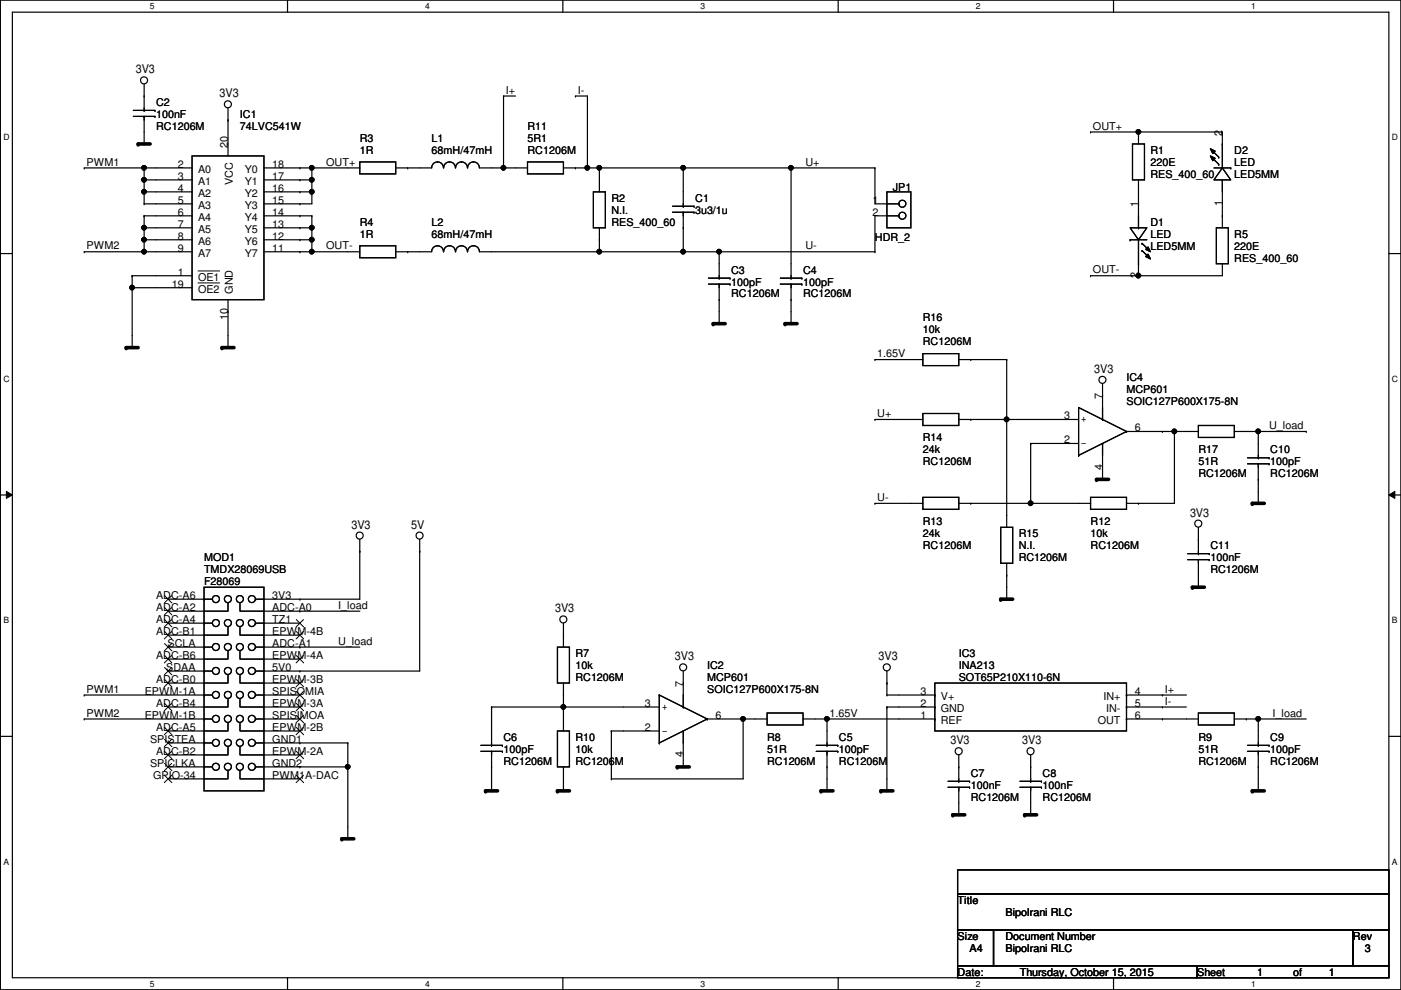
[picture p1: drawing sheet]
<svg xmlns="http://www.w3.org/2000/svg" width="297mm" height="210mm" viewBox="0 0 297 210" stroke-linecap="round" stroke-linejoin="round" font-family="sans-serif">
<path d="M.1 0h296.9v209.8h-296.9zM2.6 2.6h291.9v204.7h-291.9z" fill="none" stroke="#000" stroke-width=".25"/>
<g fill="#fff">
<path d="M31.8 .3h1v2h-1z"/>
<path d="M31.8 207.6h1v1.9h-1z"/>
</g>
<path d="M61 0v2.6M61 207.3v2.5" fill="none" stroke="#000" stroke-width=".25"/>
<g fill="#fff">
<path d="M90.1 .3h1v2h-1z"/>
<path d="M90.1 207.6h1v1.9h-1z"/>
</g>
<path d="M119.3 0v2.6M119.3 207.3v2.5" fill="none" stroke="#000" stroke-width=".25"/>
<g fill="#fff">
<path d="M148.5 .3h1v2h-1z"/>
<path d="M148.5 207.6h1v1.9h-1z"/>
</g>
<path d="M177.7 0v2.6M177.7 207.3v2.5" fill="none" stroke="#000" stroke-width=".25"/>
<g fill="#fff">
<path d="M206.9 .3h1v2h-1z"/>
<path d="M206.9 207.6h1v1.9h-1z"/>
</g>
<path d="M236.1 0v2.6M236.1 207.3v2.5" fill="none" stroke="#000" stroke-width=".25"/>
<g fill="#fff">
<path d="M265.3 .3h.9v2h-.9z"/>
<path d="M265.3 207.6h.9v1.9h-.9z"/>
<path d="M.7 28.2h1.3v1.9h-1.3z"/>
<path d="M295.1 28.2h1.3v1.9h-1.3z"/>
<path d="M.7 79.3h1.3v2h-1.3z"/>
<path d="M295.1 79.3h1.3v2h-1.3z"/>
</g>
<path d="M.1 53.8h2.5M294.5 53.8h2.5" fill="none" stroke="#000" stroke-width=".25"/>
<g fill="#fff">
<path d="M.7 130.5h1.2v2h-1.2z"/>
<path d="M295.1 130.5h1.2v2h-1.2z"/>
</g>
<path d="M.1 104.9h2.5M294.5 104.9h2.5" fill="none" stroke="#000" stroke-width=".25"/>
<path d="M1.4 104.2l1.2 .7-1.2 .8zM294.5 104.9l1.2-.7v1.5z" fill="#000"/>
<path d="M1.4 104.2l1.2 .7-1.2 .8zM294.5 104.9l1.2-.7v1.5z" fill="none" stroke="#000" stroke-width=".21"/>
<g fill="#fff">
<path d="M.7 181.7h1.2v2h-1.2z"/>
<path d="M295.1 181.7h1.2v2h-1.2z"/>
</g>
<g fill="none" stroke="#000" stroke-width=".25">
<path d="M30.6 17.8v5.6M17.9 35.6h.1M17.9 35.6h22.8M28.3 24.7h4.5M28.3 23.4h4.5M30.6 35.6h.1M30.6 38.1h.1M30.6 30.5h.1M30.6 20.4h.1M30.6 23.4h.1M30.6 24.7h.1M30.6 38.1h10.1"/>
<path d="M30.6 24.7v5.8M30.6 35.6v7.6M32.8 24.7h.1M32.8 23.4h.1M40.7 33.1h15.3v30.4h-15.3zM48.3 25.4h.1M48.3 22.9v10.2M56 35.6h20.3M56 38.1h10.1M63.6 35.6h.1M63.6 38.1h.1M66.1 35.6h.1"/>
<path d="M66.1 38.1h.1M66.1 35.6v7.6h-10.1M76.3 34.3h7.6v2.6h-7.6zM83.9 35.6h7.6a1.25 1.25 0 0 1 1.3-1.3 1.25 1.25 0 0 1 1.2 1.3M86.4 35.6h.1M94.1 35.6a1.25 1.25 0 0 1 1.2-1.3 1.25 1.25 0 0 1 1.3 1.3M96.6 35.6a1.25 1.25 0 0 1 1.3-1.3 1.25 1.25 0 0 1 1.2 1.3 1.27 1.27 0 0 1 1.3-1.3 1.27 1.27 0 0 1 1.2 1.3h10.2M106.8 35.6h.1M106.8 20.4h.1M106.8 20.4h2.5M106.8 20.4v15.2M111.8 34.3h7.7v2.6h-7.7z"/>
<path d="M119.5 35.6h66M122 20.4h.1M122 35.6h.1M122 20.4h2.5v15.2M124.5 35.6h.1M127.1 35.6h.1M127.1 35.6v5.1M144.9 35.6h.1M144.9 35.6v8.1M167.7 35.6h.1M167.7 35.6v23.4M185.5 35.6h.1"/>
<path d="M185.5 35.6v7.6h5.1M231.2 28h.1M231.2 28h28v7.6M240.1 30.5h2.6v7.6h-2.6zM241.4 28h.1M241.4 28v2.5M241.4 38.1v10.2M256.6 31.5l1 .5-.5 .6zM256.6 33.1l1 .5-.5 .5zM256.9 33.3l1.5 1.5M256.9 31.8l1.5 1.5M257.4 35.6h3.5"/>
<path d="M258.4 34.8h.1M258.4 33.3h.1M259.2 35.6l1.7 2.5h-3.5zM259.2 38.1h.1M259.2 30.5h.1M259.2 38.1v10.2M260.9 35.6h.1M17.9 53.4h.1M17.9 53.4h22.8M28 58.5h.1M28 58.5v15.2M28 58.5h12.7"/>
<path d="M30.6 40.7h.1M30.6 48.3h.1M30.6 53.4h.1M30.6 50.8h.1M30.6 43.2h.1M30.6 45.8h.1M30.6 50.8h10.1M30.6 45.8v7.6M30.6 40.7h10.1M30.6 48.3h10.1M30.6 43.2h10.1M30.6 45.8h10.1"/>
<path d="M56 53.4h20.3M56 50.8h10.1M56 40.7h10.1M56 48.3h10.1M56 45.8h10.1M63.6 53.4h.1M63.6 50.8h.1M63.6 48.3h.1M63.6 40.7h.1M63.6 43.2h.1M63.6 45.8h.1M66.1 45.8h.1"/>
<path d="M66.1 40.7h.1M66.1 50.8h.1M66.1 48.3h.1M66.1 53.4h.1M66.1 45.8v7.6M76.3 52.1h7.6v2.6h-7.6zM83.9 53.4h7.6a1.25 1.25 0 0 1 1.3-1.3 1.25 1.25 0 0 1 1.2 1.3M86.4 53.4h.1M94.1 53.4a1.25 1.25 0 0 1 1.2-1.3 1.25 1.25 0 0 1 1.3 1.3M96.6 53.4a1.25 1.25 0 0 1 1.3-1.3 1.25 1.25 0 0 1 1.2 1.3 1.27 1.27 0 0 1 1.3-1.3 1.27 1.27 0 0 1 1.2 1.3h83.9M125.8 40.7h2.6v7.6h-2.6zM127.1 53.4h.1"/>
<path d="M127.1 50.8h.1M127.1 48.3v5.1M142.6 45h4.5M142.6 43.7h4.5M144.9 48.3h.1M144.9 53.4h.1M144.9 43.7h.1M144.9 45h.1M144.9 45v8.4M147.1 45h.1M147.1 43.7h.1M150.2 59h4.6"/>
<path d="M152.5 53.4h.1M152.5 59h.1M152.5 53.4v5.6M154.8 59h.1M165.4 59h4.6M167.7 59h.1M170 59h.1M185.5 53.4h.1M188 40.7h5.1v7.6h-5.1zM190.6 43.2h.1M190.6 45.8h.1M190.6 45.8h-5.1v7.6"/>
<path d="M231.2 58.5h.1M239.6 48.3h3.6l-1.8 2.5zM239.6 50.8h.1M239.6 50.8h3.6M241.4 43.2h.1M241.4 58.5h.1M241.4 48.3h.1M241.4 55.9h.1M241.4 50.8v7.7M242.1 51.6h.1M242.1 53.1h.1M242.1 51.6l1.6 1.5"/>
<path d="M242.1 53.1l1.6 1.6M243.4 53.9l.5 1-1-.5zM243.4 52.4l.5 1-1-.5zM257.9 48.3h2.5v7.6h-2.5zM259.2 45.8h.1M259.2 55.9v2.6h-28M28 61h.1M28 73.7h.1M28 61h12.7M48.3 66.1h.1M48.3 73.7h.1M48.3 63.5v10.2"/>
<path d="M150.2 60.2h4.6M152.5 63.5h.1M152.5 68.6h.1M152.5 60.2h.1M152.5 60.2v8.4M154.8 60.2h.1M165.4 60.2h4.6M167.7 63.5h.1M167.7 68.6h.1M167.7 60.2h.1M167.7 60.2v8.4M170 60.2h.1"/>
<path d="M185.5 76.2h.1M185.5 76.2h10.2M195.7 75h7.6v2.5h-7.6zM203.3 76.2h10.1M205.8 76.2h.1M213.4 76.2h.1M213.4 76.2v35.6M185.5 88.9h.1M185.5 88.9h10.2M195.7 87.7h7.6v2.5h-7.6zM203.3 88.9h25.4M205.8 88.9h.1"/>
<path d="M213.4 88.9h.1M218.5 94h.1M218.5 94h10.2M218.5 94v12.7M228.7 96.6h.1M228.7 86.4h.1M228.7 86.4v10.2M228.7 86.4l10.1 5.1M233.8 83.9h.1M233.8 88.9h.1M233.8 94h.1M233.8 81.3v7.6"/>
<path d="M233.8 94v7.6M238.8 91.5h.1M238.8 91.5h15.3M238.8 91.5l-10.1 5.1M246.5 91.5h.1M249 91.5h.1M249 91.5v15.2h-10.2M254.1 90.2h7.6v2.6h-7.6zM261.7 91.5h15.2M264.5 98.3h4.6M264.5 97.1h4.6M266.8 91.5h.1"/>
<path d="M266.8 97.1h.1M266.8 98.3h.1M266.8 91.5v5.6M266.8 98.3v8.4M269.1 98.3h.1M269.1 97.1h.1M276.9 91.5h.1M76.3 116.9h.1M76.3 114.3v12.7h-22.1M89 116.9h.1M89 114.3v28h-34.8M185.5 106.7h.1"/>
<path d="M185.5 106.7h10.2M195.7 105.5h7.6v2.5h-7.6zM203.3 106.7h27.9M205.8 106.7h.1M212.2 111.8h2.5v7.6h-2.5zM213.4 119.4v7.6M218.5 106.7h.1M231.2 105.5h7.6v2.5h-7.6zM233.8 101.6h.1M241.4 106.7h.1M251.8 118.7h4.6M251.8 117.4h4.6"/>
<path d="M254.1 114.3h.1M254.1 117.4h.1M254.1 118.7h.1M254.1 111.8v5.6M254.1 118.7v5.8M256.4 118.7h.1M256.4 117.4h.1M266.8 101.6h.1M266.8 106.7h.1M35.6 127h9.4M35.6 137.2h9.4M35.6 132.1h9.4"/>
<path d="M43.3 124.5h12.7v43.2h-12.7zM43.3 137.2h.1M43.3 132.1h.1M43.3 127h.1M48.3 138v1.7h-12.7M48.3 132.9v1.8h-12.7M48.3 127.8v1.8h-12.7M50.9 138v1.7h12.7M50.9 132.9v1.8h12.7M50.9 127.8v1.8h25.4M54.2 137.2h.1M54.2 132.1h.1"/>
<path d="M54.2 127h.1M54.2 137.2h22.1M54.2 132.1h9.4M63.6 127h.1M63.6 137.2h.1M63.6 129.6h.1M118.2 137.2h2.5v7.6h-2.5zM119.5 134.7h.1M119.5 132.1v5.1M213.4 122h.1M213.4 127h.1M254.1 124.5h.1"/>
<path d="M.1 156.1h2.5M17.9 152.4h.1M17.9 147.4h.1M17.9 152.4h27.1M17.9 147.4h27.1M35.6 157.5h9.4M35.6 142.3h9.4M43.3 157.5h.1M43.3 152.4h.1M43.3 147.4h.1M43.3 142.3h.1M48.3 158.3v1.8h-12.7"/>
<path d="M48.3 153.2v1.8h-12.7M48.3 148.1v1.8h-12.7M48.3 143v1.8h-12.7M50.9 158.3v1.8h12.7M50.9 153.2v1.8h12.7M50.9 148.1v1.8h12.7M50.9 143v1.8h12.7M54.2 157.5h.1M54.2 152.4h.1M54.2 147.4h.1M54.2 142.3h.1M54.2 152.4h9.4"/>
<path d="M54.2 157.5h19.5M54.2 147.4h9.4M63.6 157.5h.1M63.6 142.3h.1M73.7 157.5h.1M73.7 157.5v20.3M101.9 159.3h4.6M101.9 158h4.6M104.2 149.9h.1M104.2 158h.1M104.2 159.3h.1M104.2 149.9h35.6"/>
<path d="M104.2 149.9v8.1M104.2 159.3v8.4M106.5 159.3h.1M106.5 158h.1M118.2 155h2.5v7.6h-2.5zM119.5 149.9h.1M119.5 147.4h.1M119.5 144.8v10.2M129.6 155h.1M129.6 155h10.2M129.6 155v10.1M139.8 157.5h.1"/>
<path d="M139.8 147.4h.1M139.8 147.4v10.1M139.8 147.4l10.1 5M144.9 144.8h.1M144.9 149.9h.1M144.9 155h.1M144.9 142.3v7.6M144.9 155v7.6M149.9 152.4h.1M149.9 152.4h12.7M149.9 152.4l-10.1 5.1M157.6 152.4h.1"/>
<path d="M157.6 152.4v12.7h-28M162.6 151.2h7.7v2.5h-7.7zM170.3 152.4h27.9M173.1 159.3h4.5M173.1 158h4.5M175.3 152.4h.1M175.3 158h.1M175.3 159.3h.1M175.3 152.4v5.6M175.3 159.3v8.4M177.6 159.3h.1M177.6 158h.1"/>
<path d="M188 147.4h.1M188 144.8h.1M188 149.9h.1M188 149.9h10.2M188 147.4h10.2M188 142.3v5.1M188 149.9v17.8M198.2 144.8h40.6v10.2h-40.6zM198.2 152.4h.1M198.2 149.9h.1M198.2 147.4h.1M238.8 147.4h.1"/>
<path d="M238.8 149.9h.1M238.8 152.4h.1M238.8 152.4h15.3M238.8 149.9h12.7M238.8 147.4h12.7M246.5 149.9h.1M246.5 147.4h.1M246.5 152.4h.1M254.1 151.2h7.6v2.5h-7.6zM261.7 152.4h15.2M264.2 152.4h.1M264.5 159.3h4.6"/>
<path d="M264.5 158h4.6M266.8 152.4h.1M266.8 158h.1M266.8 159.3h.1M266.8 152.4v5.6M266.8 159.3v8.4M269.1 159.3h.1M269.1 158h.1M294.5 156.1h2.5M35.6 162.6h9.4M43.3 162.6h.1M48.3 163.4v1.7h-12.7"/>
<path d="M50.9 163.4v1.7h12.7M54.2 162.6h.1M54.2 162.6h19.5M63.6 162.6h.1M73.7 162.6h.1M73.7 177.8h.1M104.2 162.6h.1M104.2 167.7h.1M119.5 167.7h.1M119.5 162.6v5.1M129.6 165.1h.1M144.9 162.6h.1"/>
<path d="M175.3 162.6h.1M175.3 167.7h.1M188 167.7h.1M201 166.9h4.6M201 165.7h4.6M203.3 172.8h.1M203.3 162.6h.1M203.3 165.7h.1M203.3 166.9h.1M203.3 160.1v5.6M203.3 166.9v5.9M205.6 166.9h.1"/>
<path d="M205.6 165.7h.1M216.2 166.9h4.6M216.2 165.7h4.6M218.5 172.8h.1M218.5 162.6h.1M218.5 165.7h.1M218.5 166.9h.1M218.5 160.1v5.6M218.5 166.9v5.9M220.8 166.9h.1M220.8 165.7h.1M266.8 162.6h.1"/>
<path d="M266.8 167.7h.1M203 184.4h91.5v5.1h-91.5zM203 189.5h91.5v7.6h-91.5zM203 197.1h7.6v7.7h-7.6zM210.6 197.1h76.2v7.7h-76.2zM286.8 197.1h7.7v7.7h-7.7zM203 204.8h50.8v2.5h-50.8zM253.8 204.8h40.7v2.5h-40.7z"/>
<circle cx="30.5" cy="17" r=".75"/>
<circle cx="30.5" cy="35.6" r=".49"/>
<circle cx="30.5" cy="38.1" r=".49"/>
<circle cx="48.3" cy="22.1" r=".75"/>
<circle cx="66.1" cy="35.6" r=".49"/>
<circle cx="66.1" cy="38.1" r=".49"/>
<circle cx="106.7" cy="35.6" r=".49"/>
<circle cx="124.5" cy="35.6" r=".49"/>
<circle cx="127.1" cy="35.6" r=".49"/>
<circle cx="144.8" cy="35.6" r=".49"/>
<circle cx="167.7" cy="35.6" r=".49"/>
<circle cx="241.4" cy="28" r=".49"/>
<circle cx="30.5" cy="40.7" r=".49"/>
<circle cx="30.5" cy="53.4" r=".49"/>
<circle cx="30.5" cy="50.8" r=".49"/>
<circle cx="30.5" cy="48.3" r=".49"/>
<circle cx="66.1" cy="50.8" r=".49"/>
<circle cx="66.1" cy="40.7" r=".49"/>
<circle cx="66.1" cy="53.4" r=".49"/>
<circle cx="66.1" cy="48.3" r=".49"/>
<circle cx="127.1" cy="53.4" r=".49"/>
<circle cx="144.8" cy="53.4" r=".49"/>
<circle cx="152.5" cy="53.4" r=".49"/>
<circle cx="191.3" cy="45.7" r=".75"/>
<circle cx="191.3" cy="43.2" r=".75"/>
<circle cx="241.4" cy="58.4" r=".49"/>
<circle cx="28" cy="61" r=".49"/>
<circle cx="213.4" cy="88.9" r=".49"/>
<circle cx="233.7" cy="80.5" r=".75"/>
<circle cx="249" cy="91.5" r=".49"/>
<circle cx="266.8" cy="91.5" r=".49"/>
<circle cx="76.3" cy="113.6" r=".75"/>
<circle cx="89" cy="113.6" r=".75"/>
<circle cx="218.5" cy="106.7" r=".49"/>
<circle cx="254.1" cy="111" r=".75"/>
<circle cx="45.8" cy="132.1" r=".75"/>
<circle cx="45.8" cy="137.2" r=".75"/>
<circle cx="45.8" cy="127" r=".75"/>
<circle cx="48.3" cy="132.1" r=".75"/>
<circle cx="48.3" cy="127" r=".75"/>
<circle cx="48.3" cy="137.2" r=".75"/>
<circle cx="50.9" cy="137.2" r=".75"/>
<circle cx="50.9" cy="132.1" r=".75"/>
<circle cx="50.9" cy="127" r=".75"/>
<circle cx="53.4" cy="132.1" r=".75"/>
<circle cx="53.4" cy="127" r=".75"/>
<circle cx="53.4" cy="137.2" r=".75"/>
<circle cx="119.4" cy="131.3" r=".75"/>
<circle cx="45.8" cy="157.5" r=".75"/>
<circle cx="45.8" cy="147.3" r=".75"/>
<circle cx="45.8" cy="142.3" r=".75"/>
<circle cx="45.8" cy="152.4" r=".75"/>
<circle cx="48.3" cy="157.5" r=".75"/>
<circle cx="48.3" cy="152.4" r=".75"/>
<circle cx="48.3" cy="147.3" r=".75"/>
<circle cx="48.3" cy="142.3" r=".75"/>
<circle cx="50.9" cy="157.5" r=".75"/>
<circle cx="50.9" cy="147.3" r=".75"/>
<circle cx="50.9" cy="152.4" r=".75"/>
<circle cx="50.9" cy="142.3" r=".75"/>
<circle cx="53.4" cy="152.4" r=".75"/>
<circle cx="53.4" cy="147.3" r=".75"/>
<circle cx="53.4" cy="142.3" r=".75"/>
<circle cx="53.4" cy="157.5" r=".75"/>
<circle cx="119.4" cy="149.9" r=".49"/>
<circle cx="144.8" cy="141.5" r=".75"/>
<circle cx="157.5" cy="152.4" r=".49"/>
<circle cx="175.3" cy="152.4" r=".49"/>
<circle cx="188" cy="141.5" r=".75"/>
<circle cx="203.3" cy="159.3" r=".75"/>
<circle cx="218.5" cy="159.3" r=".75"/>
<circle cx="266.8" cy="152.4" r=".49"/>
<circle cx="45.8" cy="162.6" r=".75"/>
<circle cx="48.3" cy="162.6" r=".75"/>
<circle cx="50.9" cy="162.6" r=".75"/>
<circle cx="53.4" cy="162.6" r=".75"/>
<circle cx="73.7" cy="162.6" r=".49"/>
</g>
<g fill="#000">
<path d="M256.6 31.5l1 .5-.5 .6z" fill-rule="evenodd"/>
<path d="M256.6 33.1l1 .5-.5 .5z" fill-rule="evenodd"/>
<path d="M256.6 31.5l1 .5-.5 .6z" fill-rule="evenodd"/>
<path d="M256.6 33.1l1 .5-.5 .5z" fill-rule="evenodd"/>
<path d="M243.4 53.9l.5 1-1-.5z" fill-rule="evenodd"/>
<path d="M243.4 52.4l.5 1-1-.5z" fill-rule="evenodd"/>
<path d="M243.4 53.9l.5 1-1-.5z" fill-rule="evenodd"/>
<path d="M243.4 52.4l.5 1-1-.5z" fill-rule="evenodd"/>
<circle cx="30.5" cy="35.6" r=".49"/>
<circle cx="30.5" cy="38.1" r=".49"/>
<circle cx="66.1" cy="35.6" r=".49"/>
<circle cx="66.1" cy="38.1" r=".49"/>
<circle cx="106.7" cy="35.6" r=".49"/>
<circle cx="124.5" cy="35.6" r=".49"/>
<circle cx="127.1" cy="35.6" r=".49"/>
<circle cx="144.8" cy="35.6" r=".49"/>
<circle cx="167.7" cy="35.6" r=".49"/>
<circle cx="241.4" cy="28" r=".49"/>
<circle cx="30.5" cy="40.7" r=".49"/>
<circle cx="30.5" cy="53.4" r=".49"/>
<circle cx="30.5" cy="50.8" r=".49"/>
<circle cx="30.5" cy="48.3" r=".49"/>
<circle cx="66.1" cy="50.8" r=".49"/>
<circle cx="66.1" cy="40.7" r=".49"/>
<circle cx="66.1" cy="53.4" r=".49"/>
<circle cx="66.1" cy="48.3" r=".49"/>
<circle cx="127.1" cy="53.4" r=".49"/>
<circle cx="144.8" cy="53.4" r=".49"/>
<circle cx="152.5" cy="53.4" r=".49"/>
<circle cx="241.4" cy="58.4" r=".49"/>
<circle cx="28" cy="61" r=".49"/>
<circle cx="213.4" cy="88.9" r=".49"/>
<circle cx="249" cy="91.5" r=".49"/>
<circle cx="266.8" cy="91.5" r=".49"/>
<circle cx="218.5" cy="106.7" r=".49"/>
<circle cx="119.4" cy="149.9" r=".49"/>
<circle cx="157.5" cy="152.4" r=".49"/>
<circle cx="175.3" cy="152.4" r=".49"/>
<circle cx="266.8" cy="152.4" r=".49"/>
<circle cx="73.7" cy="162.6" r=".49"/>
</g>
<g fill="none" stroke="#000" stroke-width=".76">
<path d="M29.3 30.5h2.5M26.8 73.7h2.5M47.1 73.7h2.5M151.2 68.6h2.6M166.5 68.6h2.5M232.5 101.6h2.5M265.5 106.7h2.6M212.2 127h2.5M252.8 124.5h2.6M72.5 177.8h2.5M103 167.7h2.5M118.2 167.7h2.5"/>
<path d="M143.6 162.6h2.5M174.1 167.7h2.5M186.8 167.7h2.5M202 172.8h2.6M217.3 172.8h2.5M265.5 167.7h2.6"/>
</g>
<g fill="#000">
<circle cx="29.3" cy="30.5" r=".38"/>
<circle cx="26.8" cy="73.7" r=".38"/>
<circle cx="47.1" cy="73.7" r=".38"/>
<circle cx="151.2" cy="68.6" r=".38"/>
<circle cx="166.5" cy="68.6" r=".38"/>
<circle cx="232.5" cy="101.6" r=".38"/>
<circle cx="265.5" cy="106.7" r=".38"/>
<circle cx="212.2" cy="127" r=".38"/>
<circle cx="252.8" cy="124.5" r=".38"/>
<circle cx="72.5" cy="177.8" r=".38"/>
<circle cx="103" cy="167.7" r=".38"/>
<circle cx="118.2" cy="167.7" r=".38"/>
<circle cx="143.6" cy="162.6" r=".38"/>
<circle cx="174.1" cy="167.7" r=".38"/>
<circle cx="186.8" cy="167.7" r=".38"/>
<circle cx="202" cy="172.8" r=".38"/>
<circle cx="217.3" cy="172.8" r=".38"/>
<circle cx="265.5" cy="167.7" r=".38"/>
</g>
<g fill="none" stroke="#000" stroke-width=".21">
<path d="M42 57.4h4.6M42 60h4.6M34.9 139l1.5 1.5M34.9 136.4l1.5 1.6M34.9 131.4l1.5 1.5M34.9 133.9l1.5 1.6M34.9 128.8l1.5 1.6M34.9 126.3l1.5 1.5M36.4 139l-1.6 1.5M36.4 136.4l-1.6 1.6M36.4 131.4l-1.6 1.5M36.4 133.9l-1.6 1.6"/>
<path d="M36.4 128.8l-1.6 1.6M36.4 126.3l-1.6 1.5M62.8 139l1.6 1.5M62.8 133.9l1.6 1.6M62.8 131.4l1.6 1.5M64.3 133.9l-1.5 1.6M64.3 139l-1.5 1.5M64.3 131.4l-1.5 1.5M34.9 159.3l1.5 1.6M34.9 156.8l1.5 1.5M34.9 154.2l1.5 1.6M34.9 149.1l1.5 1.6"/>
<path d="M34.9 141.5l1.5 1.6M34.9 144.1l1.5 1.5M36.4 159.3l-1.6 1.6M36.4 156.8l-1.6 1.5M36.4 154.2l-1.6 1.6M36.4 149.1l-1.6 1.6M36.4 141.5l-1.6 1.6M36.4 144.1l-1.6 1.5M62.8 159.3l1.6 1.6M62.8 154.2l1.6 1.6M62.8 151.7l1.6 1.5M62.8 146.6l1.6 1.6"/>
<path d="M62.8 149.1l1.6 1.6M62.8 144.1l1.6 1.5M64.3 159.3l-1.5 1.6M64.3 154.2l-1.5 1.6M64.3 151.7l-1.5 1.5M64.3 146.6l-1.5 1.6M64.3 149.1l-1.5 1.6M64.3 144.1l-1.5 1.5M34.9 161.8l1.5 1.6M34.9 164.4l1.5 1.5M36.4 161.8l-1.6 1.6M36.4 164.4l-1.6 1.5"/>
<path d="M62.8 164.4l1.6 1.5M64.3 164.4l-1.5 1.5"/>
</g>
<g font-size="2.5">
<text x="28.8" y="15.5">3V3</text>
<text x="46.6" y="20.6">3V3</text>
<text x="232" y="79">3V3</text>
<text x="74.5" y="112.1">3V3</text>
<text x="87.2" y="112.1">5V</text>
<text x="252.3" y="109.5">3V3</text>
<text x="117.7" y="129.8">3V3</text>
<text x="143.1" y="140">3V3</text>
<text x="186.3" y="140">3V3</text>
<text x="201.5" y="157.8">3V3</text>
<text x="216.7" y="157.8">3V3</text>
</g>
<g font-size="2.3">
<text x="33.1" y="22.4">C2</text>
<text x="107.3" y="19.9">I+</text>
<text x="122.5" y="19.9">I-</text>
<text x="33.1" y="25">100nF</text>
<text x="33.1" y="27.5">RC1206M</text>
<text x="50.9" y="25">IC1</text>
<text x="50.9" y="27.5">74LVC541W</text>
<text x="111.8" y="27.5">R11</text>
<text x="231.7" y="27.5">OUT+</text>
<text x="259.1" y="28.7" transform="rotate(-90 259.1 28.7)">2</text>
<text x="18.4" y="35.1">PWM1</text>
<text x="37.7" y="35.6">2</text>
<text x="48.3" y="31.3" transform="rotate(-90 48.3 31.3)">20</text>
<text x="57.7" y="35.6">18</text>
<text x="69.2" y="35.1">OUT+</text>
<text x="76.3" y="30.1">R3</text>
<text x="76.3" y="32.6">1R</text>
<text x="91.5" y="30.1">L1</text>
<text x="91.5" y="32.6">68mH/47mH</text>
<text x="111.8" y="32.6">RC1206M</text>
<text x="111.8" y="30.1">5R1</text>
<text x="170.8" y="35.1">U+</text>
<text x="243.9" y="32.6">R1</text>
<text x="243.9" y="35.1">220E</text>
<text x="261.7" y="32.6">D2</text>
<text x="261.7" y="35.1">LED</text>
<text x="37.7" y="38.1">3</text>
<text x="37.7" y="40.6">4</text>
<text x="42" y="36.7">A0</text>
<text x="42" y="39.2">A1</text>
<text x="42" y="41.7">A2</text>
<text x="49.4" y="39.2" transform="rotate(-90 49.4 39.2)">VCC</text>
<text x="51.9" y="36.7">Y0</text>
<text x="51.9" y="39.2">Y1</text>
<text x="51.9" y="41.7">Y2</text>
<text x="57.7" y="38.1">17</text>
<text x="57.7" y="40.6">16</text>
<text x="189.3" y="40.5">JP1</text>
<text x="243.9" y="37.7">RES_400_60</text>
<text x="261.7" y="37.7">LED5MM</text>
<text x="37.7" y="43.2">5</text>
<text x="37.7" y="45.7">6</text>
<text x="42" y="44.3">A3</text>
<text x="42" y="46.8">A4</text>
<text x="51.9" y="44.3">Y3</text>
<text x="51.9" y="46.8">Y4</text>
<text x="57.7" y="43.2">15</text>
<text x="57.7" y="45.7">14</text>
<text x="76.3" y="47.8">R4</text>
<text x="91.5" y="47.8">L2</text>
<text x="129.6" y="42.8">R2</text>
<text x="129.6" y="47.8">RES_400_60</text>
<text x="129.6" y="45.3">N.I.</text>
<text x="147.4" y="42.8">C1</text>
<text x="147.4" y="45.3">3u3/1u</text>
<text x="185" y="43.2">1</text>
<text x="185" y="45.7">2</text>
<text x="241.3" y="44" transform="rotate(-90 241.3 44)">1</text>
<text x="243.9" y="47.8">D1</text>
<text x="259.1" y="43.7" transform="rotate(-90 259.1 43.7)">1</text>
<text x="18.4" y="52.9">PWM2</text>
<text x="37.7" y="48.3">7</text>
<text x="37.7" y="50.8">8</text>
<text x="37.7" y="53.3">9</text>
<text x="42" y="49.4">A5</text>
<text x="42" y="51.9">A6</text>
<text x="51.9" y="49.4">Y5</text>
<text x="51.9" y="51.9">Y6</text>
<text x="57.7" y="48.3">13</text>
<text x="57.7" y="50.8">12</text>
<text x="57.7" y="53.3">11</text>
<text x="69.2" y="52.9">OUT-</text>
<text x="76.3" y="50.4">1R</text>
<text x="91.5" y="50.4">68mH/47mH</text>
<text x="170.8" y="52.9">U-</text>
<text x="185.5" y="51.1">HDR_2</text>
<text x="243.9" y="50.4">LED</text>
<text x="243.9" y="52.9">LED5MM</text>
<text x="261.7" y="50.4">R5</text>
<text x="261.7" y="52.9">220E</text>
<text x="37.7" y="58.4">1</text>
<text x="42" y="54.4">A7</text>
<text x="42" y="59.5">OE1</text>
<text x="51.9" y="54.4">Y7</text>
<text x="155" y="58">C3</text>
<text x="170.3" y="58">C4</text>
<text x="231.7" y="58">OUT-</text>
<text x="241.3" y="59" transform="rotate(-90 241.3 59)">2</text>
<text x="261.7" y="55.5">RES_400_60</text>
<text x="36.4" y="61">19</text>
<text x="42" y="62.1">OE2</text>
<text x="49.4" y="62.3" transform="rotate(-90 49.4 62.3)">GND</text>
<text x="155" y="60.5">100pF</text>
<text x="155" y="63.1">RC1206M</text>
<text x="170.3" y="60.5">100pF</text>
<text x="170.3" y="63.1">RC1206M</text>
<text x="48.3" y="67.9" transform="rotate(-90 48.3 67.9)">10</text>
<text x="195.7" y="68.2">R16</text>
<text x="195.7" y="70.7">10k</text>
<text x="186" y="75.7">1.65V</text>
<text x="195.7" y="73.2">RC1206M</text>
<text x="238.8" y="80.9">IC4</text>
<text x="238.8" y="83.4">MCP601</text>
<text x="186" y="88.4">U+</text>
<text x="225.6" y="88.9">3</text>
<text x="229.2" y="89.5">+</text>
<text x="233.7" y="84.6" transform="rotate(-90 233.7 84.6)">7</text>
<text x="238.8" y="85.9">SOIC127P600X175-8N</text>
<text x="195.7" y="93.6">R14</text>
<text x="225.6" y="94">2</text>
<text x="229.2" y="94.6">-</text>
<text x="240.6" y="91.4">6</text>
<text x="269.1" y="91">U_load</text>
<text x="195.7" y="96.1">24k</text>
<text x="195.7" y="98.6">RC1206M</text>
<text x="233.7" y="99.6" transform="rotate(-90 233.7 99.6)">4</text>
<text x="254.1" y="96.1">R17</text>
<text x="254.1" y="98.6">51R</text>
<text x="254.1" y="101.2">RC1206M</text>
<text x="269.3" y="96.1">C10</text>
<text x="269.3" y="98.6">100pF</text>
<text x="269.3" y="101.2">RC1206M</text>
<text x="186" y="106.2">U-</text>
<text x="195.7" y="111.3">R13</text>
<text x="195.7" y="113.9">24k</text>
<text x="216" y="113.9">R15</text>
<text x="231.2" y="111.3">R12</text>
<text x="231.2" y="113.9">10k</text>
<text x="43.3" y="119">MOD1</text>
<text x="195.7" y="116.4">RC1206M</text>
<text x="216" y="116.4">N.I.</text>
<text x="216" y="119">RC1206M</text>
<text x="231.2" y="116.4">RC1206M</text>
<text x="256.6" y="116.4">C11</text>
<text x="256.6" y="119">100nF</text>
<text x="43.3" y="121.5">TMDX28069USB</text>
<text x="43.3" y="124">F28069</text>
<text x="256.6" y="121.5">RC1206M</text>
<text x="33.1" y="129.5">ADC-A2</text>
<text x="33.1" y="127">ADC-A6</text>
<text x="57.7" y="129.5">ADC-A0</text>
<text x="57.7" y="127">3V3</text>
<text x="71.7" y="129.1">I_load</text>
<text x="33.1" y="132.1">ADC-A4</text>
<text x="33.1" y="134.6">ADC-B1</text>
<text x="35.5" y="137.2">SCLA</text>
<text x="57.7" y="137.2">ADC-A1</text>
<text x="57.7" y="134.6">EPWM-4B</text>
<text x="57.7" y="132.1">TZ1</text>
<text x="71.7" y="136.7">U_load</text>
<text x="33.1" y="139.7">ADC-B6</text>
<text x="35.3" y="142.2">SDAA</text>
<text x="57.7" y="142.2">5V0</text>
<text x="57.7" y="139.7">EPWM-4A</text>
<text x="122" y="139.3">R7</text>
<text x="122" y="141.8">10k</text>
<text x="149.9" y="141.8">IC2</text>
<text x="203.3" y="139.3">IC3</text>
<text x="203.3" y="141.8">INA213</text>
<text x="18.4" y="146.9">PWM1</text>
<text x="30.7" y="147.3">EPWM-1A</text>
<text x="33.1" y="149.9">ADC-B4</text>
<text x="33.1" y="144.8">ADC-B0</text>
<text x="57.7" y="147.3">SPISOMIA</text>
<text x="57.7" y="149.9">EPWM-3A</text>
<text x="57.7" y="144.8">EPWM-3B</text>
<text x="122" y="144.4">RC1206M</text>
<text x="136.7" y="149.9">3</text>
<text x="144.8" y="145.6" transform="rotate(-90 144.8 145.6)">7</text>
<text x="149.9" y="144.4">MCP601</text>
<text x="149.9" y="146.9">SOIC127P600X175-8N</text>
<text x="195.2" y="149.9">2</text>
<text x="195.2" y="147.3">3</text>
<text x="199.5" y="148.4">V+</text>
<text x="203.3" y="144.4">SOT65P210X110-6N</text>
<text x="233.9" y="148.4">IN+</text>
<text x="240.6" y="147.3">4</text>
<text x="240.6" y="149.9">5</text>
<text x="247" y="149.4">I-</text>
<text x="247" y="146.9">I+</text>
<text x="18.4" y="151.9">PWM2</text>
<text x="30.7" y="152.4">EPWM-1B</text>
<text x="33.1" y="154.9">ADC-A5</text>
<text x="57.7" y="154.9">EPWM-2B</text>
<text x="57.7" y="152.4">SPISIMOA</text>
<text x="136.7" y="154.9">2</text>
<text x="140.3" y="155.6">-</text>
<text x="140.3" y="150.5">+</text>
<text x="151.7" y="152.4">6</text>
<text x="175.8" y="151.9">1.65V</text>
<text x="195.2" y="152.4">1</text>
<text x="199.5" y="153.5">REF</text>
<text x="199.5" y="151">GND</text>
<text x="232.7" y="153.5">OUT</text>
<text x="234.5" y="151">IN-</text>
<text x="240.6" y="152.4">6</text>
<text x="269.8" y="151.9">I_load</text>
<text x="31.8" y="157.5">SPISTEA</text>
<text x="33.1" y="160">ADC-B2</text>
<text x="57.7" y="160">EPWM-2A</text>
<text x="57.7" y="157.5">GND1</text>
<text x="106.8" y="157.1">C6</text>
<text x="106.8" y="159.6">100pF</text>
<text x="122" y="157.1">R10</text>
<text x="122" y="159.6">10k</text>
<text x="144.8" y="160.6" transform="rotate(-90 144.8 160.6)">4</text>
<text x="162.6" y="157.1">R8</text>
<text x="162.6" y="159.6">51R</text>
<text x="177.9" y="157.1">C5</text>
<text x="177.9" y="159.6">100pF</text>
<text x="254.1" y="157.1">R9</text>
<text x="254.1" y="159.6">51R</text>
<text x="269.3" y="157.1">C9</text>
<text x="269.3" y="159.6">100pF</text>
<text x="31.8" y="162.6">SPICLKA</text>
<text x="32.5" y="165.1">GPIO-34</text>
<text x="57.7" y="165.1">PWM1A-DAC</text>
<text x="57.7" y="162.6">GND2</text>
<text x="106.8" y="162.1">RC1206M</text>
<text x="122" y="162.1">RC1206M</text>
<text x="162.6" y="162.1">RC1206M</text>
<text x="177.9" y="162.1">RC1206M</text>
<text x="205.8" y="164.7">C7</text>
<text x="205.8" y="167.2">100nF</text>
<text x="221.1" y="164.7">C8</text>
<text x="221.1" y="167.2">100nF</text>
<text x="254.1" y="162.1">RC1206M</text>
<text x="269.3" y="162.1">RC1206M</text>
<text x="205.8" y="169.8">RC1206M</text>
<text x="221.1" y="169.8">RC1206M</text>
<text x="203" y="191.6">Title</text>
<text x="213.2" y="194.1">Bipolrani RLC</text>
<text x="203" y="199.2">Size</text>
<text x="205.6" y="201.8">A4</text>
<text x="213.2" y="199.2">Document Number</text>
<text x="213.2" y="201.8">Bipolrani RLC</text>
<text x="286.8" y="199.2">Rev</text>
<text x="289.4" y="201.8">3</text>
<text x="203" y="206.8">Date:</text>
<text x="216.2" y="206.8">Thursday, October 15, 2015</text>
<text x="253.8" y="206.8">Sheet</text>
<text x="266.5" y="206.8">1</text>
<text x="274.1" y="206.8">of</text>
<text x="281.8" y="206.8">1</text>
</g>
<g font-size="1.8">
<text x="31.8" y="1.9">5</text>
<text x="90.1" y="1.9">4</text>
<text x="148.5" y="1.9">3</text>
<text x="206.9" y="1.9">2</text>
<text x="265.3" y="1.9">1</text>
<text x=".7" y="29.8">D</text>
<text x="295.1" y="29.8">D</text>
<text x=".7" y="80.9">C</text>
<text x="295.1" y="80.9">C</text>
<text x=".7" y="132.1">B</text>
<text x="295.1" y="132.1">B</text>
<text x=".7" y="183.3">A</text>
<text x="295.1" y="183.3">A</text>
<text x="31.8" y="209.2">5</text>
<text x="90.1" y="209.2">4</text>
<text x="148.5" y="209.2">3</text>
<text x="206.9" y="209.2">2</text>
<text x="265.3" y="209.2">1</text>
</g>
</svg>
